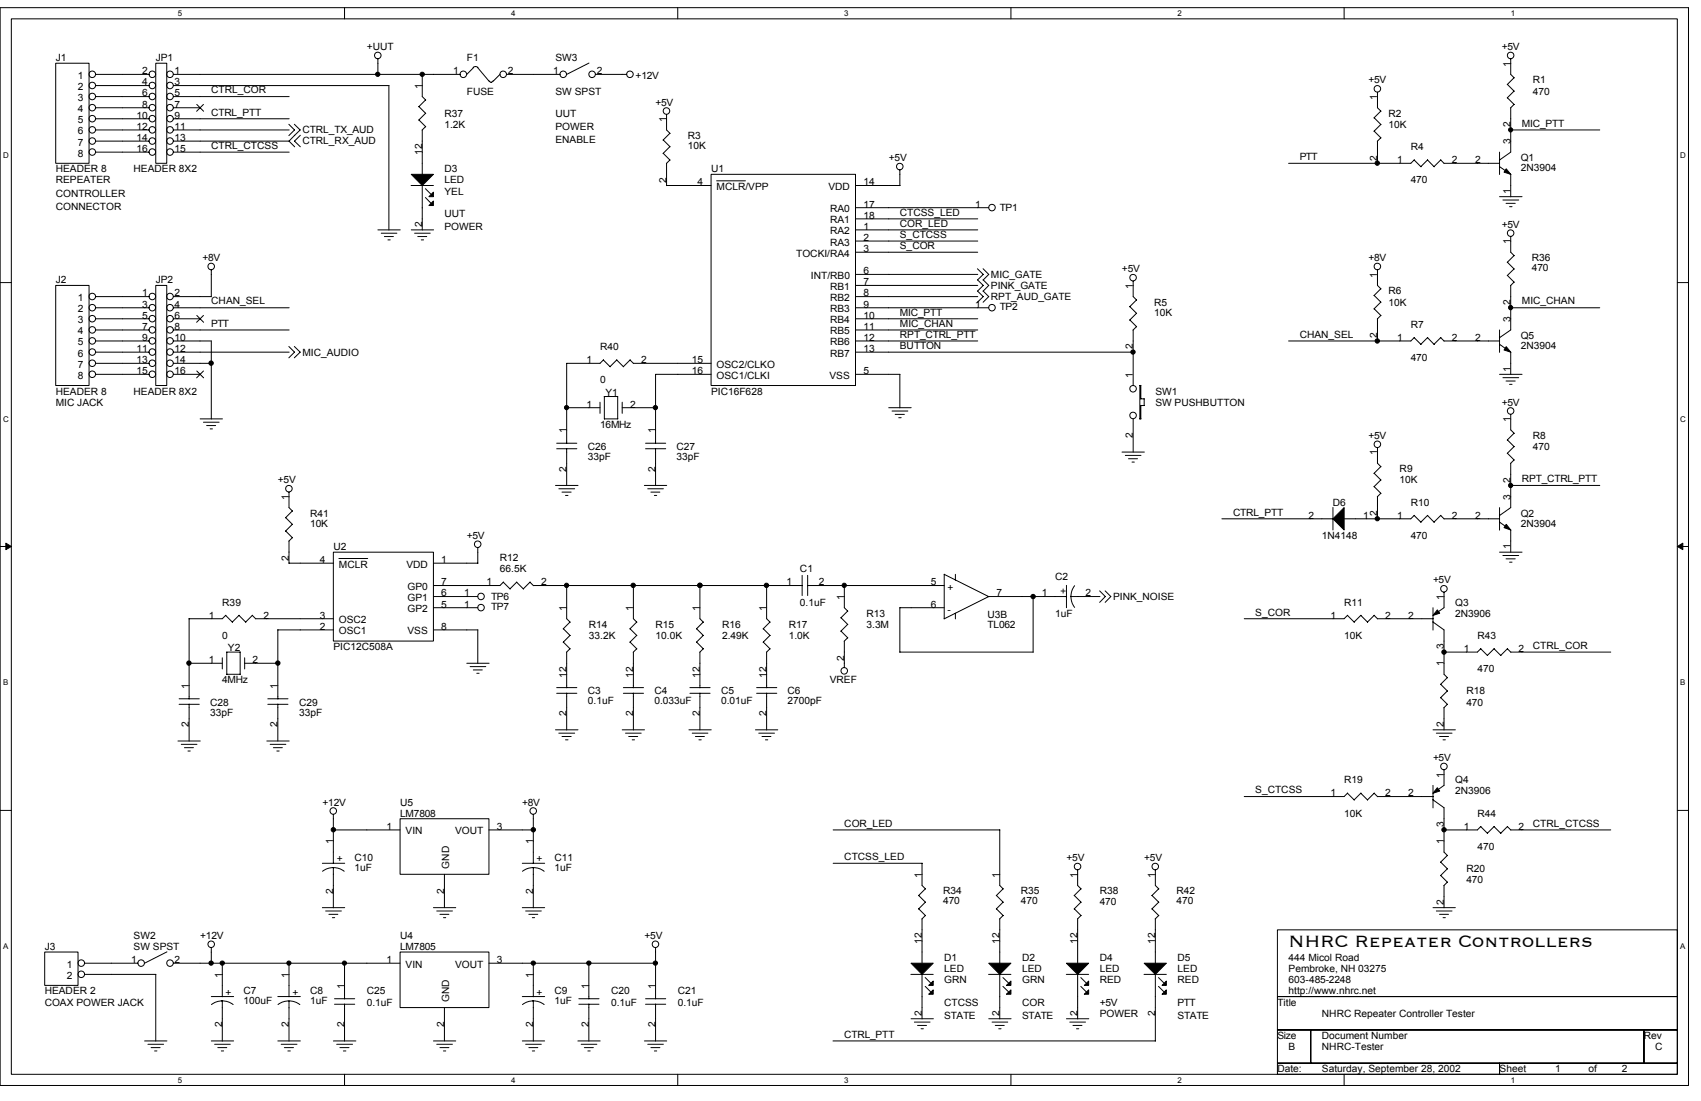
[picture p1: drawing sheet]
<svg xmlns="http://www.w3.org/2000/svg" width="432mm" height="279mm" viewBox="0 0 432 279" stroke-linecap="round" stroke-linejoin="round" font-family="sans-serif">
<path d="M0 1.9h428.6v273.6h-428.6zM2.9 4.8h422.9v267.8h-422.9z" fill="none" stroke="#000" stroke-width=".25"/>
<g fill="#fff">
<path d="M45.2 2.3h1.1v2.2h-1.1z"/>
<path d="M45.2 273h1.1v2.2h-1.1z"/>
</g>
<path d="M87.5 1.9v2.9M87.5 272.6v2.9" fill="none" stroke="#000" stroke-width=".25"/>
<g fill="#fff">
<path d="M129.8 2.3h1.1v2.2h-1.1z"/>
<path d="M129.8 273h1.1v2.2h-1.1z"/>
</g>
<path d="M172 1.9v2.9M172 272.6v2.9" fill="none" stroke="#000" stroke-width=".25"/>
<g fill="#fff">
<path d="M214.3 2.3h1.1v2.2h-1.1z"/>
<path d="M214.3 273h1.1v2.2h-1.1z"/>
</g>
<path d="M256.6 1.9v2.9M256.6 272.6v2.9" fill="none" stroke="#000" stroke-width=".25"/>
<g fill="#fff">
<path d="M298.9 2.3h1.1v2.2h-1.1z"/>
<path d="M298.9 273h1.1v2.2h-1.1z"/>
</g>
<path d="M341.2 1.9v2.9M341.2 272.6v2.9" fill="none" stroke="#000" stroke-width=".25"/>
<g fill="#fff">
<path d="M383.5 2.3h1.1v2.2h-1.1z"/>
<path d="M383.5 273h1.1v2.2h-1.1z"/>
<path d="M.8 38.2h1.4v2.3h-1.4z"/>
<path d="M426.5 38.2h1.4v2.3h-1.4z"/>
<path d="M.8 105.2h1.4v2.2h-1.4z"/>
<path d="M426.5 105.2h1.4v2.2h-1.4z"/>
</g>
<path d="M0 71.7h2.9M425.8 71.7h2.8" fill="none" stroke="#000" stroke-width=".25"/>
<g fill="#fff">
<path d="M.8 172.1h1.3v2.3h-1.3z"/>
<path d="M426.5 172.1h1.3v2.3h-1.3z"/>
</g>
<path d="M0 138.7h2.9M425.8 138.7h2.8" fill="none" stroke="#000" stroke-width=".25"/>
<path d="M1.5 137.8l1.4 .9-1.4 .8zM425.8 138.7l1.4-.9v1.7z" fill="#000" stroke="#000" stroke-width=".25"/>
<g fill="#fff">
<path d="M.8 239.1h1.3v2.2h-1.3z"/>
<path d="M426.5 239.1h1.3v2.2h-1.3z"/>
</g>
<g fill="none" stroke="#000" stroke-width=".25">
<path d="M14.1 16h8.5v25.4h-8.5zM24.3 18.9h13.5M39.5 16h2.8v25.4h-2.8zM44 18.9h72.8M95.9 14.9v4M107.2 18.9v5.6l.9 .9M120.1 17.1l.6-.2 .6 .2M120.2 17.1l-1.7 1.8M121.2 17.1l3.1 3.6 .6 .1 .2-.3M127 18.8l-1.8 1.8M128.6 18.9h13.6M149.5 16l-5.7 2.9"/>
<path d="M151.2 18.9h7.9M383.5 14.9v4l.9 .9M384.3 19.7l-1.7 1.8M24.3 21.7h13.5M24.3 24.5h13.5M24.3 27.3h13.5M24.3 30.1h13.5M24.3 33h13.5M24.3 35.8h13.5M24.3 38.6h13.5M44 21.7h54.8l-.1 36.7M44 24.5h29.4"/>
<path d="M44 27.3h6.8M44 30.1h29.4M44 33h29.4M44 35.8h29.4M44 38.6h29.4M50 26.5l1.7 1.7M51.6 26.5l-1.7 1.7M73.3 31.5l1.5 1.5-1.5 1.4M74.7 31.5l1.5 1.5-1.5 1.4M74.8 34.3l-1.4 1.5 1.4 1.5M76.2 34.3l-1.4 1.5 1.4 1.5M106.3 27.1l1.8 1.7"/>
<path d="M106.3 30.4l1.8 1.8M107.2 33v11.3M108 25.4l-1.7 1.7M108 28.7l-1.7 1.8M108 32.1l-.9 .9M168.4 35.5l1.7 1.8M168.4 38.9l1.7 1.7-.9 .9M169.2 29v4l.9 .9M170.1 33.8l-1.8 1.8M170.1 37.2l-1.8 1.7M348.8 29.9l1.8 1.7M348.8 33.3l1.8 1.7"/>
<path d="M349.7 23.4v3.9l.9 .9M349.7 35.8v5.7M350.5 28.2l-1.7 1.7M350.5 31.6l-1.7 1.7M350.5 35l-.9 .9M380.7 38.6v5.7M382.7 21.4l1.7 1.8M382.7 24.8l1.7 1.7M383.5 27.3v11.3l-2.9 2M383.5 33h22.6M384.3 23.1l-1.7 1.7M384.3 26.5l-.8 .9"/>
<path d="M95.9 58.3h5.7M96.8 59.2h4M104.4 47.1h5.6M104.4 58.3h5.7M105.2 59.2h4M107.2 47.1v11.3M108 47.9l1.4 1.4M108 50.1l1.4 1.5M169.2 41.4v5.7h11.3M180.5 44.2h36.7v53.6h-36.7zM181.9 45.9h7.3M217.2 58.3h31"/>
<path d="M217.2 52.7h33.8M217.2 47.1h11.3M217.2 55.5h31M228.4 43.1v4M359 40.6l1.7 1.7M359 40.6l-.9 .8h-31M362.4 40.6l1.7 1.7M362.4 40.6l-1.7 1.7M365.7 40.6l.9 .9M365.8 40.6l-1.8 1.7M366.6 41.4h14.1M380.7 49.9h5.7"/>
<path d="M380.7 42.3l2.8 2M381.5 50.8h4M382.3 51.6h2.3M383.2 52.5h.6M383.5 44.2v5.8M14.1 72.4h8.5v25.4h-8.5zM24.3 75.3h13.5M24.3 78.1h13.5M39.5 72.4h2.8v25.4h-2.8zM44 75.3h9.6M44 78.1h29.4M53.6 68.5v6.8"/>
<path d="M97.6 60h2.3M98.5 60.9h.6M106 60h2.3M106.9 60.9h.6M217.2 75.3h31M217.2 78.1h33.8M217.2 61.2h31M217.2 69.6h31M217.2 72.4h31M217.2 64h31M248.1 68.2l1.5 1.4-1.5 1.5M248.1 71l1.5 1.4-1.5 1.5"/>
<path d="M248.1 73.8l1.5 1.5-1.5 1.4M249.6 68.2l1.4 1.4-1.4 1.5M249.6 71l1.4 1.4-1.4 1.5M249.6 73.8l1.4 1.5-1.4 1.4M286.8 77.8l1.7 1.7M287.7 71.3v4l.8 .9M288.5 76.1l-1.7 1.8M288.5 79.5l-1.7 1.7M348.8 75l1.8 1.7M348.8 78.4l1.8 1.7M349.7 68.5v3.9l.9 .9M350.5 73.3l-1.7 1.7"/>
<path d="M350.5 76.7l-1.7 1.7M382.7 66.5l1.7 1.8M382.7 69.9l1.7 1.7M383.5 60v4l.9 .9M383.5 72.4v11.3l-2.9 2M383.5 78.1h22.6M384.3 64.9l-1.7 1.7M384.3 68.2l-1.7 1.7M384.3 71.6l-.8 .9M24.3 95h13.5M24.3 80.9h13.5M24.3 83.7h13.5"/>
<path d="M24.3 86.5h13.5M24.3 89.4h13.5M24.3 92.2h13.5M44 86.5h9.6v19.8M44 95h6.8M44 80.9h6.8M44 83.7h29.4M44 89.4h29.4M44 92.2h9.7M50 80.1l1.7 1.7M50 94.1l1.7 1.8M51.6 80.1l-1.7 1.7"/>
<path d="M51.6 94.1l-1.7 1.8M73.3 87.9l1.5 1.5-1.5 1.4M74.7 87.9l1.5 1.5-1.5 1.4M153.2 91.4l1.7 1.7M153.2 91.3l-.9 .9h-8.5v20.3M156.5 91.4l1.8 1.7M156.6 91.3l-1.7 1.7M159.9 91.4l.9 .8M160 91.3l-1.8 1.7M160.8 92.2h19.7M180.5 95h-14.1v17.5M217.2 95h11.3"/>
<path d="M217.2 80.9h31M217.2 83.7h31M217.2 86.5h31M217.2 89.4h70.5M228.4 95v8.5M286.8 81.2l1.7 1.7M287.7 83.7v14.1M288.5 82.9l-.9 .9M289.6 97.8h-.3v8.5M289.6 97.8v3.4h.8M349.7 80.9v5.7M350.5 80.1l-.9 .8"/>
<path d="M359 85.7l1.7 1.7M359 85.6l-.9 .9h-31M362.4 85.7l1.7 1.7M362.4 85.6l-1.7 1.8M365.7 85.7l.9 .9M365.8 85.6l-1.8 1.8M366.6 86.5h14.1M380.7 95h5.7M380.7 83.7v5.7M380.7 87.4l2.8 2M381.5 95.8h4M382.3 96.7h2.3"/>
<path d="M383.2 97.5h.6M383.5 89.4v5.6M50.8 106.3h5.7M51.6 107.1h4M52.5 108h2.2M53.3 108.8h.6M141.3 113.9h5.1M141.3 112.5h5.1M143.8 103.5h8.5M143.8 113.8v9.4M152.3 102.1v2.8M156.8 100.6v5.7h-3.4"/>
<path d="M156.8 100.6h-3.4v5.7M157.9 103.5h8.6M157.9 102.1v2.8M163.9 113.9h5.1M163.9 112.5h5.1M166.4 113.8v9.4M225.6 103.5h5.7M226.4 104.3h4.1M227.2 105.2h2.4M228.1 106h.7M284.8 114.7h5.7M285.7 115.6h3.9"/>
<path d="M286.5 116.4h2.3M287.4 117.3h.6M287.7 106.3v8.4M289.3 106.3h.3M289.6 102.9v3.4M290.4 101.2l.1 1.7h-.9M349.7 113.6v4l.9 .8M350.5 118.4l-1.7 1.7M382.7 111.6l1.7 1.8M382.7 115l1.7 1.8M383.5 105.2v3.9l.9 .9M383.5 117.6v11.2l-2.9 2.1"/>
<path d="M384.3 109.9l-1.7 1.8M384.3 113.3l-1.7 1.8M384.3 116.7l-.8 .9M72.5 131.4l1.8 1.7M72.5 134.7l1.8 1.8M73.4 124.9v3.9l.9 .9M73.4 137.3v5.6M74.2 136.4l-.9 .9M74.2 129.7l-1.7 1.7M74.2 133.1l-1.7 1.7M121.3 139v4M141 123.2h5.7"/>
<path d="M141.9 124h4M142.7 124.9h2.3M143.6 125.7h.6M163.6 123.2h5.6M164.4 124h4M165.2 124.9h2.3M166.1 125.7h.6M310.2 131.7h28.2M338.4 128.8v5.7M341.2 131.7h16.9l.9-.9 1.7 1.7M348.8 120.1l1.8 1.7M348.8 123.5l1.8 1.7"/>
<path d="M349.7 126v5.7M350.5 121.8l-1.7 1.7M350.5 125.2l-.9 .9M362.4 130.8l1.7 1.7M362.4 130.8l-1.7 1.7M366.6 131.7h14.1M366.6 131.7l-.8-.9-1.8 1.7M380.7 128.8v5.7M380.7 132.5l2.8 2M383.5 134.5v5.7M383.5 123.2h22.6M57.3 156.2l1.7 1.7"/>
<path d="M57.3 156.1l-.9 .9h-8.4v20.4M60.7 156.2l1.7 1.7M60.7 156.1l-1.7 1.8M64.1 156.2l.8 .9M64.1 156.1l-1.7 1.8M64.9 157h19.7M70.5 159.9h14.1M70.5 159.8v17.6M73.3 142.9h11.3M84.6 140.1h25.4v22.6h-25.4zM86 141.7h7.3M110 154.2h11.3"/>
<path d="M110 151.4h11.3M110 142.9h11.3M110 159.9h11.3M121.3 159.9v8.5M127.8 147.7l1.7 1.8M127.8 147.7l-.9 .9h-16.9M131.1 147.7l1.8 1.8M131.2 147.7l-1.7 1.7M134.5 147.7l.9 .9M134.6 147.7l-1.8 1.7M135.4 148.6h68.3M143 159.6l1.7 1.7"/>
<path d="M143.8 148.6v8.4l.9 .9M144.7 157.9l-1.7 1.7M159.9 159.6l1.8 1.7-1.8 1.7M160.8 148.6v8.4l.9 .9M161.6 157.9l-1.7 1.7M176.8 159.6l1.8 1.7M177.7 148.6v8.4l.9 .9M178.5 157.9l-1.7 1.7M193.8 159.6l1.7 1.7-1.8 1.7M194.6 148.6v8.4l.9 .9M195.5 157.9l-1.8 1.7M203.6 146v5.1"/>
<path d="M205 148.6h34.7M205 146v5.1M213.5 156.8l1.7 1.7-1.8 1.7M214.3 148.6v5.6l.9 .9M215.2 155.1l-1.8 1.7M239.7 154.2h-11.3v11.3h33.9M239.7 145.8l11.3 5.6M239.7 145.7v11.3M242.5 145.8v1.4M242.5 155.6v1.5M262.3 151.4v14.1M270.7 148.5v5.7"/>
<path d="M270.8 151.4h-19.8l-11.4 5.7M271.9 151.4h7.3M272.8 148.6l-.7 1.3-.2 1.5 .2 1.4 .7 1.3M279.1 149.9l1.5 1.5-1.5 1.5M280.5 149.9l1.5 1.5-1.5 1.5M342.1 156.2l1.7 1.7M342.1 156.1l-.9 .9h-25.4M345.4 156.2l1.8 1.7M345.5 156.1l-1.8 1.8M348.8 156.2l.9 .9M348.9 156.1l-1.8 1.8M349.7 157h14.1"/>
<path d="M363.7 157.8l2.9 2.1v11.2l.9 .9M363.8 154.2v5.7M366.6 150.3v3.9l-2.9 2M380.7 140.1h5.7M381.5 141h4M382.3 141.8h2.3M383.2 142.7h.6M45.5 178.7h5.1M45.5 177.3h5.1M48 168.3h8.4M48 178.7v9.4M56.4 166.9v2.9"/>
<path d="M61 165.5h-3.4v5.7M61 165.4v5.7h-3.4M62.1 168.3h8.5M62.1 166.9v2.9M68 178.7h5.1M68 177.3h5.1M70.5 178.7v9.3M118.5 168.3h5.7M119.3 169.2h4M120.1 170h2.3M121 170.9h.6M141.3 175.9h5.1"/>
<path d="M141.3 174.5h5.1M143.8 165.5v9M143.8 175.9v9.4M144.7 161.2l-1.7 1.8 1.7 1.7M144.7 164.6l-.9 .9M158.2 175.9h5.2M158.2 174.5h5.2M159.9 162.9l1.8 1.8M160.8 175.9v9.4M161.6 164.6l-.8 .9v9M175.1 175.9h5.2M175.1 174.5h5.2"/>
<path d="M177.7 165.5v9M177.7 175.9v9.4M178.5 161.2l-1.7 1.8 1.8 1.7M178.5 164.6l-.9 .9M192.1 175.9h5.1M192.1 174.5h5.1M193.8 162.9l1.7 1.8M194.6 175.9v9.4M195.5 164.6l-.9 .9v9M213.5 160.1l1.7 1.8M215.2 161.8l-.9 .9v6.7M365.7 173.7l1.8 1.7"/>
<path d="M365.7 177l1.8 1.8M366.6 179.6v5.7M366.6 165.5h8.4l.9-.9 1.7 1.8M367.4 172l-1.7 1.7M367.4 175.3l-1.7 1.8M367.4 178.7l-.9 .9M379.3 164.6l1.7 1.8M379.3 164.6l-1.7 1.7M383.5 165.5h25.4M383.5 165.5l-.8-.9-1.7 1.7M45.2 188h5.6M46 188.9h4"/>
<path d="M46.8 189.7h2.3M47.7 190.6h.6M67.7 188h5.7M68.6 188.9h4M69.4 189.7h2.3M70.3 190.6h.6M141 185.2h5.7M141.9 186.1h4M142.7 186.9h2.3M143.6 187.7h.6M157.9 185.2h5.7M158.8 186.1h4"/>
<path d="M159.6 186.9h2.3M160.5 187.7h.6M174.9 185.2h5.7M175.7 186.1h4M176.5 186.9h2.3M177.4 187.7h.6M191.8 185.2h5.6M192.6 186.1h4M193.4 186.9h2.3M194.3 187.7h.6M363.8 185.2h5.6M363.8 199.3v5.7"/>
<path d="M364.6 186.1h4M365.4 186.9h2.3M366.3 187.7h.6M366.6 195.4v3.9l-2.9 2M0 205.7h2.9M81.8 219.1h5.7M84.6 206.7v12.4M84.6 210.6h17M101.6 207.8h22.5v14.1h-22.5zM124.1 210.6h11.3M132.6 219.1h5.7M135.4 206.7v12.4"/>
<path d="M211.5 219.1h22.6M211.5 210.6h42.3M234.1 219.1v5.6l.8 .9M253.8 210.6v14.1l.9 .9M342.1 201.3l-.9 .8h-25.4M345.4 201.3l1.8 1.7M345.5 201.3l-1.7 1.7-1.7-1.7M348.8 201.3l.9 .9M348.9 201.3l-1.8 1.7M349.7 202.1h14.1M363.7 202.9l2.9 2.1v11.2l.9 .9M365.7 218.8l1.8 1.7"/>
<path d="M366.6 210.6h8.4l.9-.9 1.7 1.8M367.4 217.1l-1.7 1.7M379.3 209.8l1.7 1.7M379.3 209.7l-1.7 1.8M383.5 210.6h25.4M383.5 210.7l-.8-1-1.7 1.8M425.8 205.7h2.8M81.8 230.3h5.7M81.9 221.1l1.3-.7 1.4-.2 1.5 .2 1.3 .7M82.7 231.2h4M83.5 232h2.3M84.4 232.9h.6"/>
<path d="M84.6 220.2v10.2M110 230.3h5.7M110.9 231.2h4M111.7 232h2.3M112.6 232.9h.6M112.8 221.9v8.4M132.6 230.3h5.7M132.6 221.1l1.3-.7 1.5-.2 1.4 .2 1.3 .7M133.4 231.2h4M134.2 232h2.3M135.1 232.9h.6M135.4 220.2v10.2"/>
<path d="M233.2 227.2l1.7 1.8M233.2 230.6l1.7 1.8-.9 .8M234.1 233.2v11.3M234.9 225.6l-1.7 1.7M234.9 228.9l-1.7 1.8M252.9 227.2l1.8 1.8M252.9 230.6l1.8 1.8M253.8 233.2v11.3M254.6 225.6l-1.7 1.7M254.6 228.9l-1.7 1.8M254.6 232.3l-.9 .9M272.7 230.6l1.7 1.8"/>
<path d="M273.6 220.8v3.9l.8 .9M273.6 233.2v11.3M274.4 225.6l-1.7 1.7 1.7 1.7M274.4 228.9l-1.7 1.8M274.4 232.3l-.9 .9M292.4 227.2l1.8 1.8M292.4 230.6l1.8 1.8-1 .8M293.3 220.8v3.9l.9 .9M293.3 233.2v11.3M294.1 225.6l-1.7 1.7M294.1 228.9l-1.7 1.8M324.3 236h101.5v16.9h-101.5z"/>
<path d="M363.8 230.3h5.6M364.6 231.2h4M365.4 232h2.3M365.7 222.2l1.8 1.7M366.3 232.9h.6M366.6 224.7v5.7M367.4 220.5l-1.7 1.7M367.4 223.9l-.9 .8M11.3 241.6h8.5v8.5h-8.5zM21.5 247.3h18.1M21.5 244.4h13.5M39.5 247.3v16.9"/>
<path d="M42.4 241.6l-5.7 2.8M44 244.4h57.6M53.6 240.5v4M53.6 252.9h5.7M53.7 254.9l1.3-.7 1.4-.2 1.5 .2 1.3 .7M56.4 244.4v8.5M56.4 254v10.2M70.5 252.9h5.7M70.6 254.9a4.6 4.6 0 0 1 5.5 0M73.4 244.4v8.5M73.4 254v10.2M84.9 254.8h5.1"/>
<path d="M84.9 253.4h5.1M87.5 244.4v9.1M87.5 254.8v9.4M101.6 241.6h22.5v14.1h-22.5zM112.8 255.7v8.5M124.1 244.4h42.4M132.6 252.9h5.7M132.6 254.9l1.3-.7 1.5-.2 1.4 .2 1.3 .7M135.4 244.4v8.5M135.4 254v10.2M146.9 254.8h5.2M146.9 253.4h5.2"/>
<path d="M149.5 244.4v9.1M149.5 254.8v9.4M163.9 254.8h5.1M163.9 253.4h5.1M166.4 240.5v13M166.4 254.8v9.4M231.2 247.3h5.7M231.3 258.5h5.6M232.1 259.4h4M234.1 247.3v11.3M234.9 248.1l1.4 1.4M234.9 250.3l1.4 1.5"/>
<path d="M251 247.3h5.6M251 258.5h5.7M251.8 259.4h4M253.8 247.3v11.3M254.6 248.1l1.5 1.4M254.6 250.3l1.5 1.5M270.7 247.3h5.7M270.7 258.5h5.7M271.6 259.4h3.9M273.6 247.3v11.3M274.4 250.3l1.4 1.5M274.4 248.1l1.4 1.4"/>
<path d="M290.4 247.3h5.7M293.3 247.3v16.9M294.1 248.1l1.4 1.4M294.1 250.3l1.4 1.5M324.3 252.9h101.5v8.5h-101.5zM36.7 264.2h5.7M37.5 265h4M38.4 265.9h2.2M39.2 266.7h.6M53.6 264.2h5.7M54.5 265h4M55.3 265.9h2.3"/>
<path d="M56.2 266.7h.6M70.5 264.2h5.7M71.4 265h4M72.2 265.9h2.3M73.1 266.7h.6M84.6 264.2h5.7M85.5 265h4M86.3 265.9h2.3M87.2 266.7h.6M110 264.2h5.7M110.9 265h4M111.7 265.9h2.3"/>
<path d="M112.6 266.7h.6M132.6 264.2h5.7M133.4 265h4M134.2 265.9h2.3M135.1 266.7h.6M146.7 264.2h5.7M147.5 265h4M148.3 265.9h2.3M149.2 266.7h.6M163.6 264.2h5.6M164.4 265h4M165.2 265.9h2.3"/>
<path d="M166.1 266.7h.6M211.5 264.2h81.8M232.9 260.2h2.3M233.8 261.1h.6M252.6 260.2h2.3M253.5 261.1h.6M272.4 260.2h2.3M273.3 261.1h.6M324.3 261.4h8.4v8.4h-8.4zM324.3 269.8h56.4v2.8h-56.4zM332.7 261.4h84.6v8.4h-84.6zM380.7 269.8h45.1v2.8h-45.1z"/>
<path d="M417.3 261.4h8.5v8.4h-8.5z"/>
<circle cx="23.4" cy="18.9" r=".83"/>
<circle cx="38.7" cy="18.9" r=".83"/>
<circle cx="43.2" cy="18.9" r=".83"/>
<circle cx="95.9" cy="14.1" r=".83"/>
<circle cx="117.6" cy="18.9" r=".83"/>
<circle cx="127.7" cy="18.9" r=".83"/>
<circle cx="143" cy="18.9" r=".83"/>
<circle cx="150.3" cy="18.9" r=".83"/>
<circle cx="159.9" cy="18.9" r=".83"/>
<circle cx="383.5" cy="14.1" r=".83"/>
<circle cx="23.4" cy="38.6" r=".83"/>
<circle cx="23.4" cy="21.7" r=".83"/>
<circle cx="23.4" cy="27.3" r=".83"/>
<circle cx="23.4" cy="30.1" r=".83"/>
<circle cx="23.4" cy="24.5" r=".83"/>
<circle cx="23.4" cy="33" r=".83"/>
<circle cx="23.4" cy="35.8" r=".83"/>
<circle cx="38.7" cy="30.1" r=".83"/>
<circle cx="38.7" cy="27.3" r=".83"/>
<circle cx="38.7" cy="35.8" r=".83"/>
<circle cx="38.7" cy="21.7" r=".83"/>
<circle cx="38.7" cy="38.6" r=".83"/>
<circle cx="38.7" cy="24.5" r=".83"/>
<circle cx="38.7" cy="33" r=".83"/>
<circle cx="43.2" cy="21.7" r=".83"/>
<circle cx="43.2" cy="30.1" r=".83"/>
<circle cx="43.2" cy="33" r=".83"/>
<circle cx="43.2" cy="27.3" r=".83"/>
<circle cx="43.2" cy="35.8" r=".83"/>
<circle cx="43.2" cy="38.6" r=".83"/>
<circle cx="43.2" cy="24.5" r=".83"/>
<circle cx="169.2" cy="28.2" r=".83"/>
<circle cx="349.6" cy="22.5" r=".83"/>
<circle cx="228.4" cy="42.3" r=".83"/>
<circle cx="251.8" cy="52.7" r=".83"/>
<circle cx="383.5" cy="59.2" r=".83"/>
<circle cx="23.4" cy="78.1" r=".83"/>
<circle cx="23.4" cy="75.2" r=".83"/>
<circle cx="38.7" cy="78.1" r=".83"/>
<circle cx="38.7" cy="75.2" r=".83"/>
<circle cx="43.2" cy="78.1" r=".83"/>
<circle cx="43.2" cy="75.2" r=".83"/>
<circle cx="53.6" cy="67.6" r=".83"/>
<circle cx="251.8" cy="78.1" r=".83"/>
<circle cx="287.6" cy="70.5" r=".83"/>
<circle cx="349.6" cy="67.6" r=".83"/>
<circle cx="23.4" cy="92.2" r=".83"/>
<circle cx="23.4" cy="80.9" r=".83"/>
<circle cx="23.4" cy="89.3" r=".83"/>
<circle cx="23.4" cy="95" r=".83"/>
<circle cx="23.4" cy="83.7" r=".83"/>
<circle cx="23.4" cy="86.5" r=".83"/>
<circle cx="38.7" cy="92.2" r=".83"/>
<circle cx="38.7" cy="89.3" r=".83"/>
<circle cx="38.7" cy="80.9" r=".83"/>
<circle cx="38.7" cy="95" r=".83"/>
<circle cx="38.7" cy="86.5" r=".83"/>
<circle cx="38.7" cy="83.7" r=".83"/>
<circle cx="43.2" cy="92.2" r=".83"/>
<circle cx="43.2" cy="80.9" r=".83"/>
<circle cx="43.2" cy="89.3" r=".83"/>
<circle cx="43.2" cy="95" r=".83"/>
<circle cx="43.2" cy="83.7" r=".83"/>
<circle cx="43.2" cy="86.5" r=".83"/>
<circle cx="287.6" cy="98.7" r=".83"/>
<circle cx="287.6" cy="105.4" r=".83"/>
<circle cx="349.6" cy="112.7" r=".83"/>
<circle cx="383.5" cy="104.3" r=".83"/>
<circle cx="73.3" cy="124" r=".83"/>
<circle cx="121.3" cy="138.1" r=".83"/>
<circle cx="122.1" cy="151.4" r=".83"/>
<circle cx="122.1" cy="154.2" r=".83"/>
<circle cx="366.5" cy="149.4" r=".83"/>
<circle cx="214.3" cy="170.2" r=".83"/>
<circle cx="366.5" cy="194.5" r=".83"/>
<circle cx="84.6" cy="205.8" r=".83"/>
<circle cx="135.4" cy="205.8" r=".83"/>
<circle cx="273.5" cy="219.9" r=".83"/>
<circle cx="293.3" cy="219.9" r=".83"/>
<circle cx="53.6" cy="239.6" r=".83"/>
<circle cx="166.4" cy="239.6" r=".83"/>
<circle cx="20.6" cy="244.4" r=".83"/>
<circle cx="20.6" cy="247.2" r=".83"/>
<circle cx="35.8" cy="244.4" r=".83"/>
<circle cx="43.2" cy="244.4" r=".83"/>
</g>
<g fill="#000" stroke="#000" stroke-width=".25">
<path d="M104.4 44.2h5.6l-2.8 2.9z" fill-rule="evenodd"/>
<path d="M110 48.8v1.1h-1.1z" fill-rule="evenodd"/>
<path d="M108.9 52.2l1.1-1.2v1.2z" fill-rule="evenodd"/>
<path d="M382.4 42.8l1.1 1.4-1.7-.5z" fill-rule="evenodd"/>
<path d="M382.4 88l1.1 1.4-1.7-.6z" fill-rule="evenodd"/>
<path d="M338.4 131.7l2.8-2.9v5.7z" fill-rule="evenodd"/>
<path d="M382.4 133.1l1.1 1.4-1.7-.6z" fill-rule="evenodd"/>
<path d="M364.9 154.8l.6 .8-1.7 .6z" fill-rule="evenodd"/>
<path d="M364.9 199.9l.6 .8-1.7 .6z" fill-rule="evenodd"/>
<path d="M231.3 244.4h5.6l-2.8 2.9z" fill-rule="evenodd"/>
<path d="M235.8 250.1l1.1-1.1v1.1z" fill-rule="evenodd"/>
<path d="M235.8 252.3l1.1-1.1v1.1z" fill-rule="evenodd"/>
<path d="M251 244.4h5.6l-2.8 2.9z" fill-rule="evenodd"/>
<path d="M255.5 250.1l1.1-1.1v1.1z" fill-rule="evenodd"/>
<path d="M255.5 252.3l1.1-1.1v1.1z" fill-rule="evenodd"/>
<path d="M270.7 244.4h5.7l-2.8 2.9z" fill-rule="evenodd"/>
<path d="M276.4 249v1.1h-1.1z" fill-rule="evenodd"/>
<path d="M275.3 252.3l1.1-1.1v1.1z" fill-rule="evenodd"/>
<path d="M290.4 244.4h5.7l-2.8 2.9z" fill-rule="evenodd"/>
<path d="M296.1 249v1.1h-1.1z" fill-rule="evenodd"/>
<path d="M295 252.3l1.1-1.1v1.1z" fill-rule="evenodd"/>
<circle cx="95.9" cy="18.9" r=".55"/>
<circle cx="107.2" cy="18.9" r=".55"/>
<circle cx="383.5" cy="33" r=".54"/>
<circle cx="349.6" cy="41.4" r=".56"/>
<circle cx="383.5" cy="78.1" r=".55"/>
<circle cx="53.6" cy="92.2" r=".56"/>
<circle cx="287.6" cy="89.3" r=".55"/>
<circle cx="349.6" cy="86.5" r=".56"/>
<circle cx="143.8" cy="103.4" r=".54"/>
<circle cx="166.4" cy="103.4" r=".55"/>
<circle cx="349.6" cy="131.6" r=".55"/>
<circle cx="383.5" cy="123.2" r=".55"/>
<circle cx="143.8" cy="148.5" r=".55"/>
<circle cx="160.7" cy="148.5" r=".56"/>
<circle cx="177.7" cy="148.5" r=".56"/>
<circle cx="194.6" cy="148.5" r=".56"/>
<circle cx="214.3" cy="148.5" r=".55"/>
<circle cx="262.2" cy="151.4" r=".56"/>
<circle cx="48" cy="168.3" r=".56"/>
<circle cx="70.5" cy="168.3" r=".56"/>
<circle cx="366.6" cy="165.5" r=".56"/>
<circle cx="84.6" cy="210.6" r=".56"/>
<circle cx="135.4" cy="210.6" r=".56"/>
<circle cx="366.6" cy="210.6" r=".56"/>
<circle cx="53.6" cy="244.4" r=".55"/>
<circle cx="56.4" cy="244.4" r=".55"/>
<circle cx="73.3" cy="244.4" r=".54"/>
<circle cx="87.4" cy="244.4" r=".54"/>
<circle cx="135.4" cy="244.4" r=".55"/>
<circle cx="149.5" cy="244.4" r=".55"/>
<circle cx="166.4" cy="244.4" r=".55"/>
</g>
<text font-size="5.4" x="327.1" y="240.3">NHRC Repeater Controllers</text>
<g font-size="2.5">
<text x="14.1" y="15.5">J1</text>
<text x="39.5" y="15.5">JP1</text>
<text x="93.1" y="12.7">+UUT</text>
<text x="118.5" y="15.5">F1</text>
<text x="141" y="15.5">SW3</text>
<text x="381.3" y="12.7">+5V</text>
<text x="383.5" y="16.9" transform="rotate(-90 383.5 16.9)">1</text>
<text x="19.8" y="20">1</text>
<text x="19.8" y="22.9">2</text>
<text x="36.1" y="18.8">2</text>
<text x="36.1" y="21.7">4</text>
<text x="44.3" y="18.8">1</text>
<text x="44.3" y="21.7">3</text>
<text x="53.6" y="23.7">CTRL_COR</text>
<text x="107.1" y="22.5" transform="rotate(-90 107.1 22.5)">1</text>
<text x="115.1" y="18.8">1</text>
<text x="128.9" y="18.8">2</text>
<text x="140.4" y="18.8">1</text>
<text x="151.5" y="18.8">2</text>
<text x="161.3" y="20">+12V</text>
<text x="347.4" y="21.2">+5V</text>
<text x="389.1" y="21.2">R1</text>
<text x="19.8" y="25.7">3</text>
<text x="19.8" y="28.5">4</text>
<text x="36.1" y="24.5">6</text>
<text x="36.1" y="27.3">8</text>
<text x="44.3" y="24.5">5</text>
<text x="44.3" y="27.3">7</text>
<text x="53.6" y="29.3">CTRL_PTT</text>
<text x="112.8" y="29.6">R37</text>
<text x="118.5" y="24">FUSE</text>
<text x="141" y="24">SW SPST</text>
<text x="141" y="29.6">UUT</text>
<text x="166.4" y="26.8">+5V</text>
<text x="349.6" y="25.4" transform="rotate(-90 349.6 25.4)">1</text>
<text x="352.5" y="29.6">R2</text>
<text x="389.1" y="24">470</text>
<text x="19.8" y="31.3">5</text>
<text x="19.8" y="34.1">6</text>
<text x="34.7" y="30.1">10</text>
<text x="34.7" y="32.9">12</text>
<text x="34.7" y="35.8">14</text>
<text x="44.3" y="30.1">9</text>
<text x="44.3" y="32.9">11</text>
<text x="44.3" y="35.8">13</text>
<text x="76.8" y="33.9">CTRL_TX_AUD</text>
<text x="112.8" y="32.4">1.2K</text>
<text x="141" y="33">POWER</text>
<text x="169.2" y="31" transform="rotate(-90 169.2 31)">1</text>
<text x="174.6" y="35.3">R3</text>
<text x="352.5" y="32.4">10K</text>
<text x="383.5" y="32.3" transform="rotate(-90 383.5 32.3)">2</text>
<text x="386.3" y="32.2">MIC_PTT</text>
<text x="19.8" y="37">7</text>
<text x="19.8" y="39.8">8</text>
<text x="34.7" y="38.6">16</text>
<text x="44.3" y="38.6">15</text>
<text x="53.6" y="37.8">CTRL_CTCSS</text>
<text x="76.8" y="36.7">CTRL_RX_AUD</text>
<text x="107.1" y="39.5" transform="rotate(-90 107.1 39.5)">12</text>
<text x="141" y="36.3">ENABLE</text>
<text x="174.6" y="37.8">10K</text>
<text x="225.6" y="40.9">+5V</text>
<text x="329.9" y="40.6">PTT</text>
<text x="349.6" y="40.8" transform="rotate(-90 349.6 40.8)">2</text>
<text x="354.7" y="41.4">1</text>
<text x="358.1" y="38.1">R4</text>
<text x="368.6" y="41.4">2</text>
<text x="374.4" y="41.4">2</text>
<text x="383.5" y="36.6" transform="rotate(-90 383.5 36.6)">3</text>
<text x="386" y="40.9">Q1</text>
<text x="14.1" y="46.5">REPEATER</text>
<text x="14.1" y="43.7">HEADER 8</text>
<text x="33.9" y="43.7">HEADER 8X2</text>
<text x="112.8" y="43.7">D3</text>
<text x="112.8" y="46.5">LED</text>
<text x="169.2" y="46.4" transform="rotate(-90 169.2 46.4)">2</text>
<text x="177.1" y="47">4</text>
<text x="180.5" y="43.7">U1</text>
<text x="219.2" y="47">14</text>
<text x="358.1" y="46.5">470</text>
<text x="386" y="43.4">2N3904</text>
<text x="14.1" y="49.9">CONTROLLER</text>
<text x="14.1" y="53.3">CONNECTOR</text>
<text x="112.8" y="49.4">YEL</text>
<text x="181.9" y="48.2">MCLR/VPP</text>
<text x="210.3" y="48.2">VDD</text>
<text x="210.7" y="53.8">RA0</text>
<text x="219.2" y="52.7">17</text>
<text x="247.6" y="52.7">1</text>
<text x="253.8" y="53.6">TP1</text>
<text x="383.5" y="49.2" transform="rotate(-90 383.5 49.2)">1</text>
<text x="107.1" y="57.7" transform="rotate(-90 107.1 57.7)">2</text>
<text x="112.8" y="55">UUT</text>
<text x="112.8" y="58.4">POWER</text>
<text x="210.7" y="56.7">RA1</text>
<text x="210.7" y="59.5">RA2</text>
<text x="219.2" y="55.5">18</text>
<text x="219.2" y="58.3">1</text>
<text x="228.4" y="54.7">CTCSS_LED</text>
<text x="228.4" y="57.5">COR_LED</text>
<text x="381.3" y="57.8">+5V</text>
<text x="202.1" y="65.2">TOCKI/RA4</text>
<text x="210.7" y="62.3">RA3</text>
<text x="219.2" y="61.1">2</text>
<text x="219.2" y="64">3</text>
<text x="228.4" y="60.4">S_CTCSS</text>
<text x="228.4" y="63.2">S_COR</text>
<text x="383.5" y="62" transform="rotate(-90 383.5 62)">1</text>
<text x="14.1" y="71.9">J2</text>
<text x="39.5" y="71.9">JP2</text>
<text x="51.4" y="66.3">+8V</text>
<text x="205.9" y="70.8">INT/RB0</text>
<text x="219.2" y="69.6">6</text>
<text x="251.5" y="70.5">MIC_GATE</text>
<text x="284.8" y="69.1">+5V</text>
<text x="347.4" y="66.3">+8V</text>
<text x="349.6" y="70.4" transform="rotate(-90 349.6 70.4)">1</text>
<text x="388.9" y="66.3">R36</text>
<text x="388.9" y="68.8">470</text>
<text x="19.8" y="76.4">1</text>
<text x="36.1" y="75.2">1</text>
<text x="44.3" y="75.2">2</text>
<text x="53.6" y="77.3">CHAN_SEL</text>
<text x="210.7" y="73.6">RB1</text>
<text x="210.7" y="76.4">RB2</text>
<text x="219.2" y="72.4">7</text>
<text x="219.2" y="75.2">8</text>
<text x="251.5" y="73.3">PINK_GATE</text>
<text x="251.5" y="76.2">RPT_AUD_GATE</text>
<text x="287.6" y="73.3" transform="rotate(-90 287.6 73.3)">1</text>
<text x="293" y="77.6">R5</text>
<text x="352.5" y="74.7">R6</text>
<text x="352.5" y="77.6">10K</text>
<text x="383.5" y="77.4" transform="rotate(-90 383.5 77.4)">2</text>
<text x="386.3" y="77.3">MIC_CHAN</text>
<text x="19.8" y="79.2">2</text>
<text x="19.8" y="82">3</text>
<text x="36.1" y="78.1">3</text>
<text x="36.1" y="80.9">5</text>
<text x="36.1" y="83.7">7</text>
<text x="44.3" y="78.1">4</text>
<text x="44.3" y="80.9">6</text>
<text x="44.3" y="83.7">8</text>
<text x="53.6" y="82.9">PTT</text>
<text x="210.7" y="79.2">RB3</text>
<text x="210.7" y="82">RB4</text>
<text x="219.2" y="78.1">9</text>
<text x="219.2" y="80.9">10</text>
<text x="219.2" y="83.7">11</text>
<text x="228.4" y="80.1">MIC_PTT</text>
<text x="228.4" y="82.9">MIC_CHAN</text>
<text x="247.6" y="78.1">1</text>
<text x="253.8" y="78.7">TP2</text>
<text x="293" y="80.1">10K</text>
<text x="358.1" y="83.2">R7</text>
<text x="383.5" y="81.7" transform="rotate(-90 383.5 81.7)">3</text>
<text x="19.8" y="84.9">4</text>
<text x="19.8" y="87.7">5</text>
<text x="34.7" y="89.3">11</text>
<text x="36.1" y="86.5">9</text>
<text x="44.3" y="86.5">10</text>
<text x="44.3" y="89.3">12</text>
<text x="152.3" y="88.8">R40</text>
<text x="210.7" y="84.9">RB5</text>
<text x="210.7" y="87.7">RB6</text>
<text x="219.2" y="86.5">12</text>
<text x="219.2" y="89.3">13</text>
<text x="228.4" y="85.7">RPT_CTRL_PTT</text>
<text x="228.4" y="88.6">BUTTON</text>
<text x="287.6" y="88.7" transform="rotate(-90 287.6 88.7)">2</text>
<text x="329.9" y="85.7">CHAN_SEL</text>
<text x="349.6" y="85.9" transform="rotate(-90 349.6 85.9)">2</text>
<text x="354.7" y="86.5">1</text>
<text x="368.6" y="86.5">2</text>
<text x="374.4" y="86.5">2</text>
<text x="386" y="86">Q5</text>
<text x="386" y="88.6">2N3904</text>
<text x="19.8" y="90.5">6</text>
<text x="19.8" y="93.3">7</text>
<text x="34.7" y="92.2">13</text>
<text x="34.7" y="95">15</text>
<text x="44.3" y="92.2">14</text>
<text x="44.3" y="95">16</text>
<text x="76.8" y="90.3">MIC_AUDIO</text>
<text x="148.9" y="92.2">1</text>
<text x="162.8" y="92.2">2</text>
<text x="175.6" y="92.2">15</text>
<text x="175.6" y="95">16</text>
<text x="181.9" y="93.3">OSC2/CLKO</text>
<text x="210.7" y="90.5">RB7</text>
<text x="219.2" y="95">5</text>
<text x="287.6" y="95.8" transform="rotate(-90 287.6 95.8)">1</text>
<text x="358.1" y="91.7">470</text>
<text x="383.5" y="94.3" transform="rotate(-90 383.5 94.3)">1</text>
<text x="14.1" y="100.1">HEADER 8</text>
<text x="19.8" y="96.1">8</text>
<text x="33.9" y="100.1">HEADER 8X2</text>
<text x="152.3" y="97.3">0</text>
<text x="153.7" y="100.4">Y1</text>
<text x="180.5" y="100.1">PIC16F628</text>
<text x="181.9" y="96.1">OSC1/CLKI</text>
<text x="210.6" y="96.1">VSS</text>
<text x="293.3" y="100.1">SW1</text>
<text x="14.1" y="102.9">MIC JACK</text>
<text x="148.9" y="103.4">1</text>
<text x="159.9" y="103.4">2</text>
<text x="293.3" y="102.9">SW PUSHBUTTON</text>
<text x="381.3" y="102.9">+5V</text>
<text x="383.5" y="107.1" transform="rotate(-90 383.5 107.1)">1</text>
<text x="143.8" y="109.9" transform="rotate(-90 143.8 109.9)">1</text>
<text x="152.3" y="108.6">16MHz</text>
<text x="166.4" y="109.9" transform="rotate(-90 166.4 109.9)">1</text>
<text x="287.6" y="111.3" transform="rotate(-90 287.6 111.3)">2</text>
<text x="347.4" y="111.4">+5V</text>
<text x="389.1" y="111.4">R8</text>
<text x="143.8" y="119.7" transform="rotate(-90 143.8 119.7)">2</text>
<text x="149.2" y="114.2">C26</text>
<text x="149.2" y="116.8">33pF</text>
<text x="166.4" y="119.7" transform="rotate(-90 166.4 119.7)">2</text>
<text x="171.7" y="114.2">C27</text>
<text x="171.7" y="116.8">33pF</text>
<text x="349.6" y="115.6" transform="rotate(-90 349.6 115.6)">1</text>
<text x="355.3" y="119.8">R9</text>
<text x="389.1" y="114.2">470</text>
<text x="70.5" y="122.7">+5V</text>
<text x="355.3" y="122.7">10K</text>
<text x="383.5" y="122.5" transform="rotate(-90 383.5 122.5)">2</text>
<text x="386.3" y="122.4">RPT_CTRL_PTT</text>
<text x="73.3" y="126.8" transform="rotate(-90 73.3 126.8)">1</text>
<text x="78.7" y="131.1">R41</text>
<text x="313" y="130.9">CTRL_PTT</text>
<text x="332.1" y="131.6">2</text>
<text x="338.4" y="128.3">D6</text>
<text x="346" y="131.6">1</text>
<text x="349.6" y="131" transform="rotate(-90 349.6 131)">2</text>
<text x="354.7" y="131.6">1</text>
<text x="358.1" y="128.3">R10</text>
<text x="368.6" y="131.6">2</text>
<text x="374.4" y="131.6">2</text>
<text x="383.5" y="126.8" transform="rotate(-90 383.5 126.8)">3</text>
<text x="386" y="131.1">Q2</text>
<text x="78.7" y="133.6">10K</text>
<text x="118.5" y="136.8">+5V</text>
<text x="335.6" y="136.8">1N4148</text>
<text x="358.1" y="136.8">470</text>
<text x="386" y="133.6">2N3904</text>
<text x="73.3" y="142.2" transform="rotate(-90 73.3 142.2)">2</text>
<text x="81.2" y="142.9">4</text>
<text x="84.6" y="139.6">U2</text>
<text x="112" y="142.9">1</text>
<text x="126.9" y="142.4">R12</text>
<text x="383.5" y="139.4" transform="rotate(-90 383.5 139.4)">1</text>
<text x="86" y="144.1">MCLR</text>
<text x="103.2" y="144.1">VDD</text>
<text x="103.4" y="149.7">GP0</text>
<text x="112" y="148.5">7</text>
<text x="123.5" y="148.5">1</text>
<text x="126.9" y="145.2">66.5K</text>
<text x="137.4" y="148.5">2</text>
<text x="199.6" y="148.5">1</text>
<text x="203.1" y="145.2">C1</text>
<text x="207.9" y="148.5">2</text>
<text x="236.3" y="148.5">5</text>
<text x="267.9" y="147.2">C2</text>
<text x="363.8" y="148">+5V</text>
<text x="56.4" y="153.7">R39</text>
<text x="103.4" y="152.5">GP1</text>
<text x="103.4" y="155.4">GP2</text>
<text x="112" y="151.3">6</text>
<text x="112" y="154.2">5</text>
<text x="117.9" y="154.2">1</text>
<text x="117.9" y="151.3">1</text>
<text x="124.7" y="154.8">TP7</text>
<text x="124.7" y="152.3">TP6</text>
<text x="143.8" y="155" transform="rotate(-90 143.8 155)">1</text>
<text x="160.7" y="155" transform="rotate(-90 160.7 155)">1</text>
<text x="177.6" y="155" transform="rotate(-90 177.6 155)">1</text>
<text x="194.6" y="155" transform="rotate(-90 194.6 155)">1</text>
<text x="203.1" y="153.7">0.1uF</text>
<text x="214.3" y="152.2" transform="rotate(-90 214.3 152.2)">1</text>
<text x="236.3" y="154.2">6</text>
<text x="240.5" y="150">+</text>
<text x="240.5" y="155.7">-</text>
<text x="253" y="151.3">7</text>
<text x="264.5" y="151.3">1</text>
<text x="270.8" y="150.8" transform="rotate(-90 270.8 150.8)">+</text>
<text x="275.5" y="151.3">2</text>
<text x="282.6" y="152.3">PINK_NOISE</text>
<text x="341.2" y="153.7">R11</text>
<text x="366.5" y="152.2" transform="rotate(-90 366.5 152.2)">1</text>
<text x="369.4" y="153.7">Q3</text>
<text x="53" y="157">1</text>
<text x="66.9" y="157">2</text>
<text x="81.2" y="159.8">2</text>
<text x="81.2" y="157">3</text>
<text x="86" y="161">OSC1</text>
<text x="86" y="158.2">OSC2</text>
<text x="103.4" y="161">VSS</text>
<text x="112" y="159.8">8</text>
<text x="149.5" y="159.3">R14</text>
<text x="166.4" y="159.3">R15</text>
<text x="183.3" y="159.3">R16</text>
<text x="200.2" y="159.3">R17</text>
<text x="220" y="156.5">R13</text>
<text x="220" y="159.3">3.3M</text>
<text x="250.7" y="156.8">U3B</text>
<text x="250.7" y="159.3">TL062</text>
<text x="267.9" y="156.5">1uF</text>
<text x="318.6" y="156.2">S_COR</text>
<text x="337.8" y="157">1</text>
<text x="351.7" y="157">2</text>
<text x="357.5" y="157">2</text>
<text x="369.4" y="156.5">2N3906</text>
<text x="56.4" y="162.1">0</text>
<text x="57.9" y="165.2">Y2</text>
<text x="84.6" y="165">PIC12C508A</text>
<text x="149.5" y="162.1">33.2K</text>
<text x="166.4" y="162.1">10.0K</text>
<text x="183.3" y="162.1">2.49K</text>
<text x="200.2" y="162.1">1.0K</text>
<text x="214.3" y="167.6" transform="rotate(-90 214.3 167.6)">2</text>
<text x="341.2" y="162.1">10K</text>
<text x="366.5" y="164.8" transform="rotate(-90 366.5 164.8)">3</text>
<text x="371.6" y="165.4">1</text>
<text x="375" y="162.1">R43</text>
<text x="385.5" y="165.4">2</text>
<text x="389.1" y="164.7">CTRL_COR</text>
<text x="53" y="168.3">1</text>
<text x="56.4" y="173.4">4MHz</text>
<text x="64.1" y="168.3">2</text>
<text x="143.8" y="172" transform="rotate(-90 143.8 172)">12</text>
<text x="160.7" y="172" transform="rotate(-90 160.7 172)">12</text>
<text x="177.6" y="172" transform="rotate(-90 177.6 172)">12</text>
<text x="194.6" y="172" transform="rotate(-90 194.6 172)">12</text>
<text x="210.7" y="173.4">VREF</text>
<text x="366.5" y="169.1" transform="rotate(-90 366.5 169.1)">1</text>
<text x="375" y="170.6">470</text>
<text x="48" y="174.8" transform="rotate(-90 48 174.8)">1</text>
<text x="53.3" y="179.1">C28</text>
<text x="70.5" y="174.8" transform="rotate(-90 70.5 174.8)">1</text>
<text x="75.9" y="179.1">C29</text>
<text x="149.2" y="176.2">C3</text>
<text x="149.2" y="178.8">0.1uF</text>
<text x="166.1" y="176.2">C4</text>
<text x="166.1" y="178.8">0.033uF</text>
<text x="183" y="176.2">C5</text>
<text x="183" y="178.8">0.01uF</text>
<text x="199.9" y="176.2">C6</text>
<text x="199.9" y="178.8">2700pF</text>
<text x="372.2" y="176.2">R18</text>
<text x="372.2" y="179.1">470</text>
<text x="48" y="184.5" transform="rotate(-90 48 184.5)">2</text>
<text x="53.3" y="181.6">33pF</text>
<text x="70.5" y="184.5" transform="rotate(-90 70.5 184.5)">2</text>
<text x="75.9" y="181.6">33pF</text>
<text x="143.8" y="181.7" transform="rotate(-90 143.8 181.7)">2</text>
<text x="160.7" y="181.7" transform="rotate(-90 160.7 181.7)">2</text>
<text x="177.6" y="181.7" transform="rotate(-90 177.6 181.7)">2</text>
<text x="194.6" y="181.7" transform="rotate(-90 194.6 181.7)">2</text>
<text x="366.5" y="184.5" transform="rotate(-90 366.5 184.5)">2</text>
<text x="363.8" y="193.2">+5V</text>
<text x="366.5" y="197.3" transform="rotate(-90 366.5 197.3)">1</text>
<text x="318.6" y="201.3">S_CTCSS</text>
<text x="337.8" y="202.1">1</text>
<text x="341.2" y="198.8">R19</text>
<text x="351.7" y="202.1">2</text>
<text x="357.5" y="202.1">2</text>
<text x="369.4" y="198.8">Q4</text>
<text x="369.4" y="201.6">2N3906</text>
<text x="81.8" y="204.4">+12V</text>
<text x="101.6" y="204.4">U5</text>
<text x="101.6" y="207.3">LM7808</text>
<text x="132.6" y="204.4">+8V</text>
<text x="214.3" y="209.8">COR_LED</text>
<text x="341.2" y="207.3">10K</text>
<text x="366.5" y="209.9" transform="rotate(-90 366.5 209.9)">3</text>
<text x="375" y="207.3">R44</text>
<text x="389.1" y="209.8">CTRL_CTCSS</text>
<text x="84.6" y="214.2" transform="rotate(-90 84.6 214.2)">1</text>
<text x="98.1" y="210.6">1</text>
<text x="103" y="211.8">VIN</text>
<text x="115.5" y="211.8">VOUT</text>
<text x="126.1" y="210.6">3</text>
<text x="135.3" y="214.2" transform="rotate(-90 135.3 214.2)">1</text>
<text x="366.5" y="214.2" transform="rotate(-90 366.5 214.2)">1</text>
<text x="371.6" y="210.6">1</text>
<text x="375" y="215.7">470</text>
<text x="385.5" y="210.6">2</text>
<text x="85.5" y="218.8">+</text>
<text x="90" y="218.5">C10</text>
<text x="90" y="221.1">1uF</text>
<text x="114" y="220.5" transform="rotate(-90 114 220.5)">GND</text>
<text x="136.2" y="218.8">+</text>
<text x="140.8" y="218.5">C11</text>
<text x="140.8" y="221.1">1uF</text>
<text x="214.3" y="218.2">CTCSS_LED</text>
<text x="270.7" y="218.5">+5V</text>
<text x="290.4" y="218.5">+5V</text>
<text x="372.2" y="221.4">R20</text>
<text x="84.6" y="226.8" transform="rotate(-90 84.6 226.8)">2</text>
<text x="112.8" y="226.8" transform="rotate(-90 112.8 226.8)">2</text>
<text x="135.3" y="226.8" transform="rotate(-90 135.3 226.8)">2</text>
<text x="234" y="222.7" transform="rotate(-90 234 222.7)">1</text>
<text x="239.4" y="227">R34</text>
<text x="253.7" y="222.7" transform="rotate(-90 253.7 222.7)">1</text>
<text x="259.2" y="227">R35</text>
<text x="273.5" y="222.7" transform="rotate(-90 273.5 222.7)">1</text>
<text x="279.2" y="227">R38</text>
<text x="293.2" y="222.7" transform="rotate(-90 293.2 222.7)">1</text>
<text x="298.6" y="227">R42</text>
<text x="372.2" y="224.2">470</text>
<text x="239.4" y="229.5">470</text>
<text x="259.2" y="229.5">470</text>
<text x="279.2" y="229.8">470</text>
<text x="298.6" y="229.5">470</text>
<text x="366.5" y="229.7" transform="rotate(-90 366.5 229.7)">2</text>
<text x="33.9" y="238.3">SW2</text>
<text x="50.8" y="238.3">+12V</text>
<text x="101.6" y="238.3">U4</text>
<text x="163.6" y="238.3">+5V</text>
<text x="234" y="239.6" transform="rotate(-90 234 239.6)">12</text>
<text x="253.7" y="239.6" transform="rotate(-90 253.7 239.6)">12</text>
<text x="273.5" y="239.6" transform="rotate(-90 273.5 239.6)">12</text>
<text x="293.2" y="239.6" transform="rotate(-90 293.2 239.6)">12</text>
<text x="11.3" y="241.1">J3</text>
<text x="17" y="245.6">1</text>
<text x="33.3" y="244.4">1</text>
<text x="33.9" y="241.1">SW SPST</text>
<text x="44.3" y="244.4">2</text>
<text x="98.1" y="244.4">1</text>
<text x="101.6" y="241.1">LM7805</text>
<text x="103" y="245.6">VIN</text>
<text x="115.5" y="245.6">VOUT</text>
<text x="126.1" y="244.4">3</text>
<text x="239.7" y="243.9">D1</text>
<text x="259.5" y="243.9">D2</text>
<text x="279.2" y="243.9">D4</text>
<text x="298.9" y="243.9">D5</text>
<text x="327.1" y="243.9">444 Micol Road</text>
<text x="17" y="248.4">2</text>
<text x="56.4" y="248.1" transform="rotate(-90 56.4 248.1)">1</text>
<text x="73.3" y="248.1" transform="rotate(-90 73.3 248.1)">1</text>
<text x="87.4" y="250.9" transform="rotate(-90 87.4 250.9)">1</text>
<text x="135.3" y="248.1" transform="rotate(-90 135.3 248.1)">1</text>
<text x="149.4" y="250.9" transform="rotate(-90 149.4 250.9)">1</text>
<text x="166.4" y="250.9" transform="rotate(-90 166.4 250.9)">1</text>
<text x="239.7" y="246.7">LED</text>
<text x="239.7" y="249.6">GRN</text>
<text x="259.5" y="246.7">LED</text>
<text x="259.5" y="249.6">GRN</text>
<text x="279.2" y="246.7">LED</text>
<text x="279.2" y="249.6">RED</text>
<text x="298.9" y="246.7">LED</text>
<text x="298.9" y="249.6">RED</text>
<text x="327.1" y="246.7">Pembroke, NH 03275</text>
<text x="327.1" y="249.6">603-485-2248</text>
<text x="11.3" y="255.2">COAX POWER JACK</text>
<text x="11.3" y="252.3">HEADER 2</text>
<text x="57.3" y="252.6">+</text>
<text x="61.8" y="252.3">C7</text>
<text x="61.8" y="254.9">100uF</text>
<text x="74.2" y="252.6">+</text>
<text x="78.7" y="252.3">C8</text>
<text x="78.7" y="254.9">1uF</text>
<text x="93.1" y="252.3">C25</text>
<text x="93.1" y="255.2">0.1uF</text>
<text x="114" y="254.3" transform="rotate(-90 114 254.3)">GND</text>
<text x="136.2" y="252.6">+</text>
<text x="140.8" y="252.3">C9</text>
<text x="140.8" y="254.9">1uF</text>
<text x="155.1" y="252.3">C20</text>
<text x="155.1" y="255.2">0.1uF</text>
<text x="172" y="252.3">C21</text>
<text x="172" y="255.2">0.1uF</text>
<text x="234" y="257.9" transform="rotate(-90 234 257.9)">2</text>
<text x="239.7" y="255.2">CTCSS</text>
<text x="253.7" y="257.9" transform="rotate(-90 253.7 257.9)">2</text>
<text x="259.5" y="255.2">COR</text>
<text x="273.5" y="257.9" transform="rotate(-90 273.5 257.9)">2</text>
<text x="279.2" y="258">POWER</text>
<text x="279.2" y="255.2">+5V</text>
<text x="293.2" y="257.9" transform="rotate(-90 293.2 257.9)">2</text>
<text x="298.9" y="255.2">PTT</text>
<text x="324.3" y="255.2">Title</text>
<text x="327.1" y="252.3">http://www.nhrc.net</text>
<text x="335.6" y="258">NHRC Repeater Controller Tester</text>
<text x="56.4" y="260.6" transform="rotate(-90 56.4 260.6)">2</text>
<text x="73.3" y="260.6" transform="rotate(-90 73.3 260.6)">2</text>
<text x="87.4" y="260.6" transform="rotate(-90 87.4 260.6)">2</text>
<text x="112.8" y="260.6" transform="rotate(-90 112.8 260.6)">2</text>
<text x="135.3" y="260.6" transform="rotate(-90 135.3 260.6)">2</text>
<text x="149.4" y="260.6" transform="rotate(-90 149.4 260.6)">2</text>
<text x="166.4" y="260.6" transform="rotate(-90 166.4 260.6)">2</text>
<text x="214.3" y="263.4">CTRL_PTT</text>
<text x="239.7" y="258.5">STATE</text>
<text x="259.5" y="258.5">STATE</text>
<text x="298.9" y="258.5">STATE</text>
<text x="324.3" y="263.7">Size</text>
<text x="335.6" y="263.7">Document Number</text>
<text x="417.3" y="263.7">Rev</text>
<text x="327.1" y="266.4">B</text>
<text x="335.6" y="266.4">NHRC-Tester</text>
<text x="420.2" y="266.4">C</text>
<text x="324.3" y="272.1">Date:</text>
<text x="335.6" y="272.1">Saturday, September 28, 2002</text>
<text x="380.7" y="272.1">Sheet</text>
<text x="394.8" y="272.1">1</text>
<text x="403.2" y="272.1">of</text>
<text x="411.7" y="272.1">2</text>
</g>
<g font-size="2">
<text x="45.2" y="4.1">5</text>
<text x="129.8" y="4.1">4</text>
<text x="214.3" y="4.1">3</text>
<text x="298.9" y="4.1">2</text>
<text x="383.5" y="4.1">1</text>
<text x=".8" y="40">D</text>
<text x="426.5" y="40">D</text>
<text x=".8" y="107">C</text>
<text x="426.5" y="107">C</text>
<text x=".8" y="173.9">B</text>
<text x="426.5" y="173.9">B</text>
<text x=".8" y="240.9">A</text>
<text x="426.5" y="240.9">A</text>
<text x="45.2" y="274.8">5</text>
<text x="129.8" y="274.8">4</text>
<text x="214.3" y="274.8">3</text>
<text x="298.9" y="274.8">2</text>
<text x="383.5" y="274.8">1</text>
</g>
</svg>
